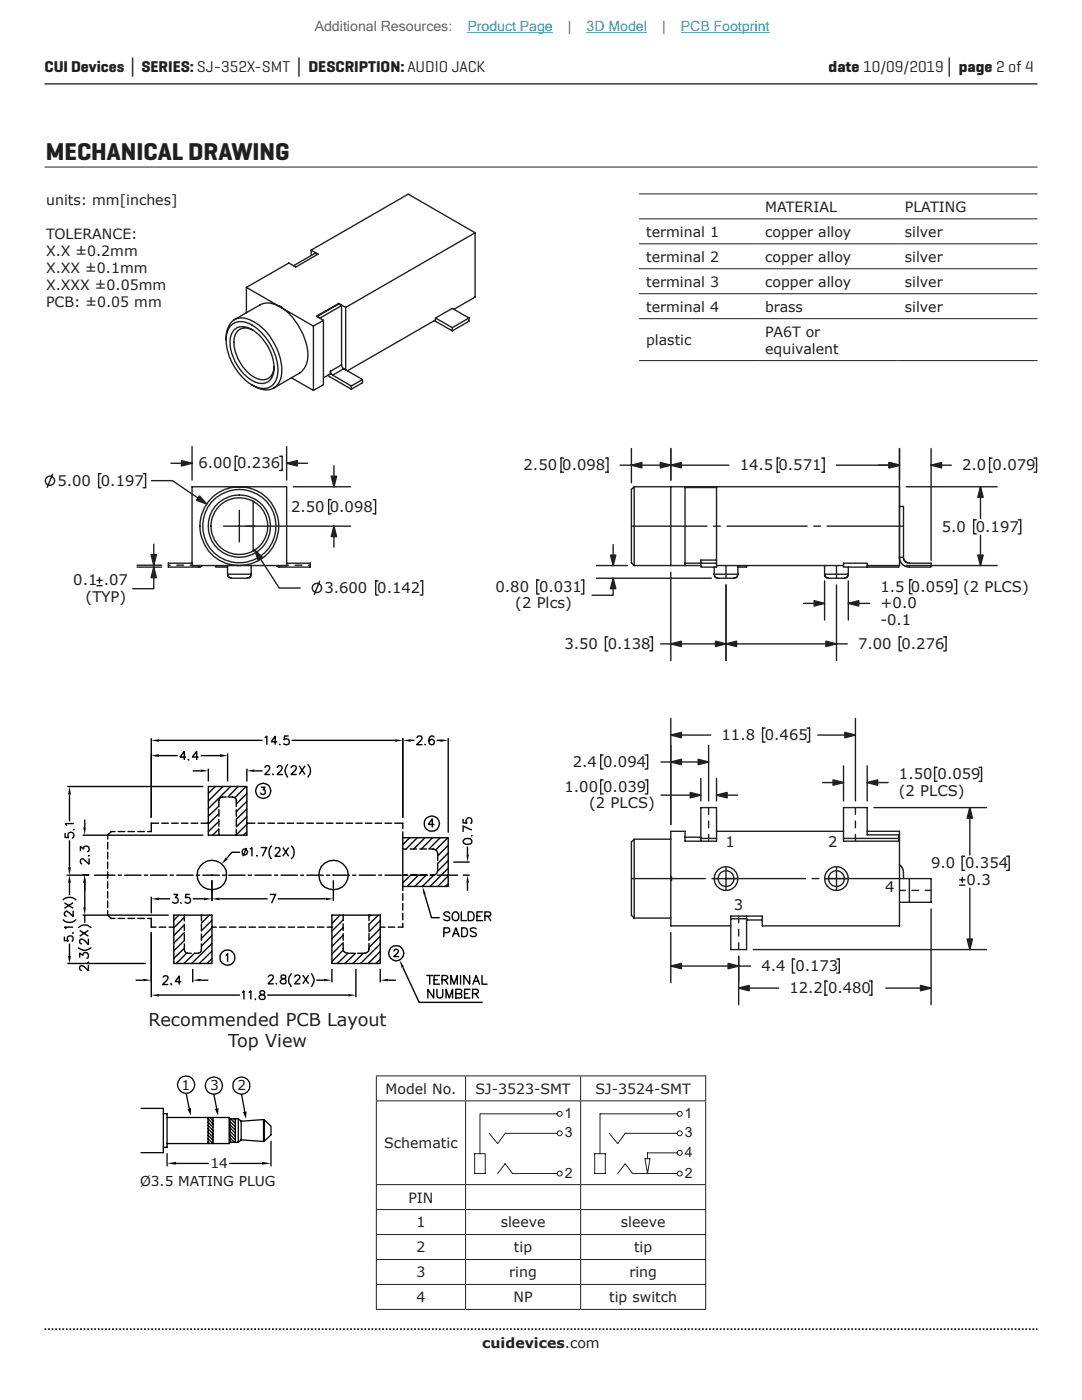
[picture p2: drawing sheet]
<svg xmlns="http://www.w3.org/2000/svg" width="216mm" height="279mm" viewBox="0 0 216 279" stroke-linecap="round" stroke-linejoin="round" font-family="sans-serif">
<path d="M8.9 16.7h198.1" fill="none" stroke="#231f20" stroke-width=".26"/>
<path d="M8.9 265.3h198.1" fill="none" stroke="#231f20" stroke-width=".35" stroke-dasharray=".4 .4 .4 .4 .4 .4" stroke-dashoffset=".7" stroke-linecap="butt"/>
<g fill="none" stroke="#231f20" stroke-width=".2">
<path d="M75 214.7h65.9M75 219.7h65.9M75.1 214.8v4.8M75.1 219.8v16.5M92.9 214.8v4.8M92.9 219.8v16.5M115.9 214.8v4.8M115.9 219.8v16.5M140.8 214.8v4.8M140.8 219.8v16.5M75 236.4h65.9M75.1 236.5v4.8"/>
<path d="M92.9 236.5v4.8M94.7 230.2h2.1v4h-2.1zM97.6 226.2l1.7 2 1.5-2h10.4M99.3 234.2l1.5-2 1.5 2h8.9M111.2 222.3h-15.4v7.9M115.9 236.5v4.8M118.7 230.2h2.1v4h-2.1zM121.6 226.2l1.7 2 1.4-2h10.4M123.3 234.2l1.4-2 1.5 2h8.9M128.7 231.2h1l-.5 3zM135.1 222.3h-15.4v7.9M135.1 230.1h-5.9v1.1"/>
<path d="M140.8 236.5v4.8M75 241.4h65.9M75 246.4h65.9M75 251.4h65.9M75 256.3h65.9M75.1 241.5v4.8M75.1 246.5v4.8M75.1 251.4v4.9M75.1 256.4v4.8M92.9 241.5v4.8M92.9 246.5v4.8M92.9 251.4v4.9"/>
<path d="M92.9 256.4v4.8M115.9 241.5v4.8M115.9 246.5v4.8M115.9 251.4v4.9M115.9 256.4v4.8M140.8 241.5v4.8M140.8 246.5v4.8M140.8 251.4v4.9M140.8 256.4v4.8M75 261.3h65.9"/>
<circle cx="111.7" cy="234.2" r=".5"/>
<circle cx="111.7" cy="226.2" r=".49"/>
<circle cx="111.7" cy="222.3" r=".5"/>
<circle cx="135.6" cy="234.2" r=".5"/>
<circle cx="135.6" cy="230.1" r=".49"/>
<circle cx="135.6" cy="226.2" r=".49"/>
<circle cx="135.6" cy="222.3" r=".5"/>
</g>
<g fill="none" stroke="#231f20" stroke-width=".28">
<path d="M49.2 57.4l6.4 3.7 .1-.1M49.2 57.4v5M62.1 49.9l1.4 .8-4.5 2.6-1.4-.8-8.4 4.9M62.1 49.9v1.1M63.4 50.8l-.5-.3-4.3 2.5M94.8 46.5l-25.8 14.9-1.4-.8-4.5 2.5 1.4 .8-2 1.2M94.8 46.5l-13.3-7.8-19.4 11.2M94.8 46.5v12.8l-4.2 2.4M45.1 67.9a4.6 4.6 0 0 1 1.7-4.1 4.7 4.7 0 0 1 4.8 1.1 11.7 11.7 0 0 1 4.5 10.4 3.1 3.1 0 0 1-4.8 2.1l-1-.6M46.2 64.8a3.8 3.8 0 0 1 4.6 .4 11 11 0 0 1 4.6 9.7 2.94 2.94 0 0 1-4.6 2.2 10.8 10.8 0 0 1-5.5-10.5l.5-1.3zM46.6 66a2.78 2.78 0 0 1 3.7-.2 9.5 9.5 0 0 1 4.4 8.3 2.56 2.56 0 0 1-1.5 2.2 2.56 2.56 0 0 1-2.7-.2 9.5 9.5 0 0 1-4.6-8.3l.4-1.3zM50.5 65.9a2.41 2.41 0 0 0-2.7-.1 2.41 2.41 0 0 0-1.1 2.5 8.4 8.4 0 0 0 5 7.4 2.3 2.3 0 0 0 3-2.5"/>
<path d="M55.6 61.1a3.8 3.8 0 0 0-3.7-.3l-5.2 3M55.6 61.1l.5 .3M55.6 61.1h.1M55.7 61l.5 .3-.1 .1M55.7 61l.2 .2M56.1 61.4a12.3 12.3 0 0 1 5.3 10.4 3.8 3.8 0 0 1-1.6 2.7l-5.2 3M56.1 61.4h.1M56.1 61.4l6.4 3.7M62.5 65.1v12.8l-4.3-2.5M64.5 63.9v12.9l-2 1.1M65.5 74.9l4.6 2.8M65.9 74.1l.1 .3 .4 .5"/>
<path d="M65.9 74.1v.5l-1.4 .8M66.4 74.9l3.7 2.1M67.6 60.6v.1M68.2 61l-.6-.3-4.4 2.5M68.2 72.8v.3l.4 .5M68.2 61l-4.4 2.5M68.2 61v11.8M68.2 72.8l-2.3 1.3M68.6 73.6l.4 .2M68.6 73.6l-2.2 1.3M69 73.8l3.3 1.9-2.2 1.3M69 61.4v12.4"/>
<path d="M70.1 77v.7M72.3 75.7v.7l-2.2 1.3M86.7 64l3.5 2M86.9 63.5l3.3-1.9 3.4 1.9M86.9 63.5l3.3 1.9M86.9 63.5v.4l-17.6 10.1M90.2 65.4v.6M93.6 63.5v.6l-3.4 1.9M93.6 63.5l-3.4 1.9M38.3 97.1h18.9v15.8h-18.9zM126.5 97.1v15.8M133.8 97.1h-7.3l-.5 .6v14.6l.5 .6"/>
<path d="M133.8 97.1h9.2M133.8 97.1v15.8M136.7 97.1v15.8M136.7 97.3h6.3M143 97.1v16.1h-3.2v-1.4h3.2M143 97.1h36.5v15.8h-6.5M19.3 116.9h1.1M19.3 115.8h1.1M19.8 115.3v1.1M27.4 113.2h4.9M27.4 112.8h4.9M30.7 113.2v4.3h-4.2"/>
<path d="M30.7 108.6v4.2M33.6 112.8h.3M35.3 112.8h1.3M37.9 112.8h.4M38.3 112.4h-4.7v.8h6.1l.6-.4M43 112.9v.3h2.4M45.4 114.6l.2 .5 .6 .3h3.3l.5-.3 .1-.5M45.4 114.6h4.7M45.4 112.9v1.7M50.1 112.9v1.7M50.5 100.1v9.9M55.2 112.9l.6 .3"/>
<path d="M57.2 112.8h.4M57.2 112.4h4.7v.8h-6.1M58.9 112.8h1.3M61.5 112.8h.4M126.5 112.9h13.3M136.7 112.4h6.3M142.5 114.6l.3 .6 .5 .2h3.3l.5-.3 .1-.5M142.5 114.6h4.7M142.5 113.2v1.4M143 112.9h25.3M147.2 112.9v1.7M149 112.9v.3h-1.8"/>
<path d="M164.5 114.6l.3 .6 .5 .2h3.3l.5-.3 .2-.5M164.5 114.6h4.8M164.5 112.9v1.7M168.3 112.4h4.7v.8h-4.7zM169.3 113.2v1.4M179.3 112.9v.3h-6.3M179.5 111.2h.8l.2 .7 .7 .5h4.6v.8h-4.7l-.4-.1-.9-.7-.2-.5zM179.5 101.1h.8v10.1M126.5 167.5v15.7M133.8 167.5h-7.3l-.5 .5v14.7l.5 .5M133.8 175h.2v.7h-.2M133.8 175v.7"/>
<path d="M133.8 175.7v9.1h12M133.8 175.3h.2M133.8 175h.1M136.7 167.1h3.1M139.8 167.3v.6M139.8 167.3v-6.1h3.2v6.1M139.8 167.3h3.2M143 167.3v.6h-6.3v-2h-2.9v9.1M143 165.9h25.3M168.3 167.3h11v.6h-11zM168.3 167.3v-6.1h4.7v5.4h6.3v.7M173 165.9h6.5v18.9h-27.4v-2h-6.3v.6"/>
<path d="M179.5 175.3h2v4.8h-2M179.5 172.6l.4 .4 .3 .7 .1 1.6M181.5 175.3h4.3v4.8h-4.3M126.5 183.2h7.3M145.8 183.4v6.1h3.2v-6.1M145.8 183.4h3.2M149 183.6h3.1M149 182.8v.6"/>
<circle cx="47.8" cy="105" r="6.2"/>
<circle cx="47.8" cy="105" r="5.7"/>
<circle cx="47.8" cy="105" r="7.9"/>
<circle cx="47.8" cy="105" r="7.3"/>
<circle cx="144.9" cy="175.3" r="1.57"/>
<circle cx="144.9" cy="175.3" r="2.36"/>
<circle cx="166.9" cy="175.3" r="1.57"/>
<circle cx="166.9" cy="175.3" r="2.36"/>
</g>
<path d="M30.1 110.7h1.1l-.5 2.1z" fill="#231f20"/>
<path d="M30.1 110.7h1.1l-.5 2.1z" fill="none" stroke="#231f20" stroke-width=".28"/>
<path d="M30.7 113.2l.5 2.1h-1.1z" fill="#231f20"/>
<g fill="none" stroke="#231f20" stroke-width=".28">
<path d="M30.7 113.2l.5 2.1h-1.1zM126 105h15.1M133.8 114.2v17.6M142.4 105h1.3M144.9 116.7v15.1M144.9 112.9v2.5M145.1 105h16M162.4 105h1.3M165 105h15.1M166.9 116.7v15.1M166.9 112.9v2.5M121.3 127.1h-.5v2.8h.5"/>
<path d="M129.7 127.1h.5v2.8h-.5M131.8 128.5h37.3M179.9 127.1h-.5v2.8h.5M188.3 127.1h.5v2.8h-.5"/>
</g>
<path d="M144.9 128.5l2.1-.5v1z" fill="#231f20"/>
<path d="M144.9 128.5l2.1-.5v1z" fill="none" stroke="#231f20" stroke-width=".28"/>
<path d="M164.8 128l2.1 .5-2.1 .5z" fill="#231f20"/>
<path d="M164.8 128l2.1 .5-2.1 .5z" fill="none" stroke="#231f20" stroke-width=".28"/>
<path d="M142.8 128l2.1 .5-2.1 .5z" fill="#231f20"/>
<path d="M142.8 128l2.1 .5-2.1 .5z" fill="none" stroke="#231f20" stroke-width=".28"/>
<path d="M133.8 128.5l2.2-.5v1z" fill="#231f20"/>
<g fill="none" stroke="#231f20" stroke-width=".28">
<path d="M133.8 128.5l2.2-.5v1zM120.3 150.7h-.4v2.8h.4M128.7 150.7h.5v2.8h-.5M131.9 152.1h9.5M133.8 143.4v21.2M133.8 146.7h8M141.4 148.7v11.1M152.7 145.3h-.5v2.8h.5M161 145.3h.5v2.8h-.5M163.2 146.7h7.5M170.7 143.4v16.4M126 175.3h14.7"/>
<path d="M141.4 161.2v1.3M141.4 163.9v1.3M141.4 166.5v1.4M142.1 175.3h1.3M144.7 175.3h16M162.1 175.3h1.3M164.7 175.3h14.8M170.7 161.2v1.3M170.7 163.9v1.3M170.7 166.5v1.4M179.5 177.7h1.1M182 177.7h1.3"/>
<path d="M184.6 177.7h1.2M133.8 192.8h16M133.8 186.1v10M147.4 182.8v1.4M147.4 185.5v1.3M147.4 188.2v1.3M147.4 197.2h8M147.4 190.8v9.7M158.6 191.4h-.5v2.8h.5M165.1 195.8h-.5v2.8h.5M167 191.4h.5v2.8h-.5M173.5 195.8h.5v2.8h-.5"/>
<path d="M176.8 197.2h9M185.8 181.4v19.1"/>
</g>
<path d="M133.8 146.7l2.2-.5v1z" fill="#231f20"/>
<path d="M133.8 146.7l2.2-.5v1z" fill="none" stroke="#231f20" stroke-width=".28"/>
<path d="M168.6 146.2l2.1 .5-2.1 .5z" fill="#231f20"/>
<path d="M168.6 146.2l2.1 .5-2.1 .5z" fill="none" stroke="#231f20" stroke-width=".28"/>
<path d="M147.4 197.2l2.1-.5v1z" fill="#231f20"/>
<path d="M147.4 197.2l2.1-.5v1z" fill="none" stroke="#231f20" stroke-width=".28"/>
<path d="M183.7 196.7l2.1 .5-2.1 .5z" fill="#231f20"/>
<path d="M183.7 196.7l2.1 .5-2.1 .5z" fill="none" stroke="#231f20" stroke-width=".28"/>
<path d="M133.8 192.8l2.2-.5v1z" fill="#231f20"/>
<path d="M133.8 192.8l2.2-.5v1z" fill="none" stroke="#231f20" stroke-width=".28"/>
<path d="M145.3 192.3l2.1 .5-2.1 .5z" fill="#231f20"/>
<path d="M145.3 192.3l2.1 .5-2.1 .5z" fill="none" stroke="#231f20" stroke-width=".28"/>
<path d="M133.8 152.1l2.2-.6v1.1z" fill="#231f20"/>
<path d="M133.8 152.1l2.2-.6v1.1z" fill="none" stroke="#231f20" stroke-width=".28"/>
<path d="M139.3 151.5l2.1 .6-2.1 .5z" fill="#231f20"/>
<g fill="none" stroke="#231f20" stroke-width=".28">
<path d="M10.5 94.6l-1.1 2.7M20.2 94.5h-.5v2.8h.5M28.6 94.5h.5v2.8h-.5M30.2 95.9h4.2l6.9 4.7M34.1 92.5h4.2M38.3 89.1v6.7M47.4 91.1h-.5v2.8h.5M55.8 91.1h.5v2.8h-.5M57.2 92.5h4.2M57.2 89.1v6.7M58.5 97.1h11.5M66.1 99.7h-.5v2.8h.5"/>
<path d="M66.6 92.9v4.2M74.5 99.7h.4v2.8h-.4M44.6 105h25.4M47.8 101.9v6.3M50.8 109.8l4.9 7.6h4.2M63.8 116l-1.1 2.7M66.6 105v4.2M75.5 115.9h-.5v2.9h.5M83.8 115.9h.5v2.9h-.5M139.3 151.5l2.1 .6-2.1 .5z"/>
<circle cx="10" cy="95.9" r=".92"/>
<circle cx="63.2" cy="117.3" r=".93"/>
</g>
<path d="M50.8 109.8l1.6 1.4-.9 .6z" fill="#231f20"/>
<path d="M50.8 109.8l1.6 1.4-.9 .6z" fill="none" stroke="#231f20" stroke-width=".28"/>
<path d="M66.6 105l.6 2.1h-1.1z" fill="#231f20"/>
<path d="M66.6 105l.6 2.1h-1.1z" fill="none" stroke="#231f20" stroke-width=".28"/>
<path d="M57.2 92.5l2.1-.6v1.1z" fill="#231f20"/>
<path d="M57.2 92.5l2.1-.6v1.1z" fill="none" stroke="#231f20" stroke-width=".28"/>
<path d="M36.2 91.9l2.1 .6-2.1 .5z" fill="#231f20"/>
<path d="M36.2 91.9l2.1 .6-2.1 .5z" fill="none" stroke="#231f20" stroke-width=".28"/>
<path d="M66.1 95h1.1l-.6 2.1z" fill="#231f20"/>
<path d="M66.1 95h1.1l-.6 2.1z" fill="none" stroke="#231f20" stroke-width=".28"/>
<path d="M39.8 99l1.5 1.6-2.1-.8z" fill="#231f20"/>
<g fill="none" stroke="#231f20" stroke-width=".28">
<path d="M39.8 99l1.5 1.6-2.1-.8zM112.4 91.4h-.5v2.8h.5M120.8 91.4h.5v2.8h-.5M123.7 92.8h21.7M126 89.5v6.8M133.8 89.5v6.3M155.6 91.4h-.5v2.8h.5M164 91.4h.5v2.8h-.5M166.9 92.8h12.6M179.5 89.5v22M180.8 97.1h18.2M185.8 92.8h4"/>
<path d="M185.8 89.5v22.3M195.6 97.1v6.4M197.9 91.4h-.4v2.8h.4M206.3 91.4h.5v2.8h-.5M107.6 115.8h-.5v2.8h.5M116 115.8h.5v2.8h-.5M119 115.4h23M119 112.9h6.2M122.3 115.4v3.4h-4.2M122.3 108.7v4.2M164.5 115.9v7.8M169.3 115.9v7.8"/>
<path d="M180.8 112.9h18.2M182 115.7h-.5v2.8h.5M190.4 115.7h.5v2.8h-.5M194.8 103.7h-.5v2.9h.5M195.6 106.8v6.1M203.2 103.7h.5v2.9h-.5M160.3 120.4h4.2M169.3 120.4h4.2"/>
</g>
<path d="M122.3 115.4l.6 2.1h-1.1z" fill="#231f20"/>
<path d="M122.3 115.4l.6 2.1h-1.1z" fill="none" stroke="#231f20" stroke-width=".28"/>
<path d="M121.8 110.8h1.1l-.6 2.1z" fill="#231f20"/>
<path d="M121.8 110.8h1.1l-.6 2.1z" fill="none" stroke="#231f20" stroke-width=".28"/>
<path d="M126 92.8l2.1-.5v1.1z" fill="#231f20"/>
<path d="M126 92.8l2.1-.5v1.1z" fill="none" stroke="#231f20" stroke-width=".28"/>
<path d="M131.8 92.3l2 .5-2 .6z" fill="#231f20"/>
<path d="M131.8 92.3l2 .5-2 .6z" fill="none" stroke="#231f20" stroke-width=".28"/>
<path d="M177.4 92.3l2.1 .5-2.1 .6z" fill="#231f20"/>
<path d="M177.4 92.3l2.1 .5-2.1 .6z" fill="none" stroke="#231f20" stroke-width=".28"/>
<path d="M133.8 92.8l2.2-.5v1.1z" fill="#231f20"/>
<path d="M133.8 92.8l2.2-.5v1.1z" fill="none" stroke="#231f20" stroke-width=".28"/>
<path d="M185.8 92.8l2.1-.5v1.1z" fill="#231f20"/>
<path d="M185.8 92.8l2.1-.5v1.1z" fill="none" stroke="#231f20" stroke-width=".28"/>
<path d="M177.4 92.3l2.1 .5-2.1 .6z" fill="#231f20"/>
<path d="M177.4 92.3l2.1 .5-2.1 .6z" fill="none" stroke="#231f20" stroke-width=".28"/>
<path d="M169.3 120.4l2.1-.5v1z" fill="#231f20"/>
<path d="M169.3 120.4l2.1-.5v1z" fill="none" stroke="#231f20" stroke-width=".28"/>
<path d="M162.5 119.9l2 .5-2 .5z" fill="#231f20"/>
<path d="M162.5 119.9l2 .5-2 .5z" fill="none" stroke="#231f20" stroke-width=".28"/>
<path d="M195.6 97.1l.6 2.1h-1.1z" fill="#231f20"/>
<path d="M195.6 97.1l.6 2.1h-1.1z" fill="none" stroke="#231f20" stroke-width=".28"/>
<path d="M195.1 110.8h1.1l-.6 2.1z" fill="#231f20"/>
<g fill="none" stroke="#231f20" stroke-width=".28">
<path d="M195.1 110.8h1.1l-.6 2.1zM120.3 155.6h-.4v2.8h.4M128.7 155.6h.5v2.8h-.5M131.9 158.7h7.9M139.8 155.4v4.4M143 158.7h4.2M143 155.4v4.4M164.1 156.2h4.2M168.3 152.8v7M173 156.2h4.2M173 152.8v7M187 153.1h-.5v2.8h.5"/>
<path d="M195.4 153.1h.5v2.8h-.5M142.5 175.3h4.7M144.9 173v4.7M164.5 175.3h4.8M166.9 173v4.7M174.4 161.2h22.4M191.5 176.7h1M191.5 175.6h1M192 175.1v1M192.5 170.9h-.5v2.8h.5M193.5 161.2v9.4M193.5 177.3v12.2"/>
<path d="M200.9 170.9h.5v2.8h-.5M150.3 189.5h46.5"/>
</g>
<path d="M137.7 158.2l2.1 .5-2.1 .5z" fill="#231f20"/>
<path d="M137.7 158.2l2.1 .5-2.1 .5z" fill="none" stroke="#231f20" stroke-width=".28"/>
<path d="M143 158.7l2.1-.5v1z" fill="#231f20"/>
<path d="M143 158.7l2.1-.5v1z" fill="none" stroke="#231f20" stroke-width=".28"/>
<path d="M166.2 155.6l2.1 .6-2.1 .5z" fill="#231f20"/>
<path d="M166.2 155.6l2.1 .6-2.1 .5z" fill="none" stroke="#231f20" stroke-width=".28"/>
<path d="M173 156.2l2.1-.6v1.1z" fill="#231f20"/>
<path d="M173 156.2l2.1-.6v1.1z" fill="none" stroke="#231f20" stroke-width=".28"/>
<path d="M193.5 161.2l.5 2.1h-1z" fill="#231f20"/>
<path d="M193.5 161.2l.5 2.1h-1z" fill="none" stroke="#231f20" stroke-width=".28"/>
<path d="M193 187.4h1l-.5 2.1z" fill="#231f20"/>
<path d="M193 187.4h1l-.5 2.1z" fill="none" stroke="#231f20" stroke-width=".28"/>
<g fill="none" stroke="#050504" stroke-width=".28">
<path d="M30.2 150.4v12.8M31.7 150.8h3.8M40 150.8h3.9M41.6 157h7.7v9.7h-7.7zM45.1 159.1h-1.1l-.3 .3v1.6M45.4 150.4v5.5M45.7 159.1h1.1l.3 .3 .1 1.6M18.9 174.7h4M21.5 168.1v1.3M21.5 170.1v1.3M21.5 172v1.4M21.5 174v1.3"/>
<path d="M21.5 176v1.3M21.5 177.9v1.3M21.5 179.8v1.3M22.9 166h-.7l-.7 .7v.8M23.6 174.7h.6M23.6 166h1.3M24.9 174.7h3.3M25.5 166h1.3M27.5 166h1.3M28.8 174.7h.7M30 174.7h3.3M31.6 164.3h-1.4v1.7h-.7"/>
<path d="M32.3 164.3h1.3M34 174.7h.6M34.2 164.3h1.4M35.3 174.7h3.2M36.2 164.3h1.3M38.2 164.3h1.3M39.2 174.7h.6M40.1 164.3h1.5M40.5 174.7h3.2M43.7 161.6v1.3M43.7 163.6v1.3M43.7 165.5v1.2"/>
<path d="M44.4 174.7h.7M45.6 174.7h3.3M47.2 161.6v1.3M47.2 163.6v1.3M47.2 165.5v1.2M49.3 164.3h1.6M49.5 174.7h.7M50.9 174.7h3.2M51.5 164.3h1.3M53.5 164.3h1.3M54.8 174.7h.6M55.4 164.3h1.3"/>
<path d="M56.1 174.7h3.2M57.3 164.3h1.3M59.3 164.3h1.3M60 174.7h.6M61.2 174.7h3.3M61.2 164.3h1.3M63.2 164.3h1.3M65.1 174.7h.7M65.1 164.3h1.3M66.4 174.7h3.3M67.1 164.3h1.3M69.1 164.3h1.3"/>
<path d="M70.4 174.7h.6M71 164.3h1.2M71.7 174.7h3.2M72.9 164.3h1.3M74.9 164.3h1.3M75.6 174.7h.6M76.8 174.7h3.3M76.8 164.3h1.3M78.8 164.3h1.6M80.4 167.2h9v9.7h-9v.8M80.4 178.4v1.3M80.4 169.4h.8"/>
<path d="M80.6 174.7h.8M81.8 169.4h1.3M81.9 174.7h3.4M83.8 169.4h1.3M85.7 169.4h.8l.7 .5 .1 .4v1.5M85.8 174.7h.8M87.3 174.7h4M87.3 172.3v1.5l-.1 .4-.7 .5M21.5 181.8v.8l.7 .7h.7M23.6 183.3h1.3M25.5 183.3h1.3M27.5 183.3h1.3"/>
<path d="M29.5 183.3h.7v1.7h.9M31.8 185h1.3M33.7 185h1M34.7 182.6h7.6v9.7h-7.6zM36.8 188.4l.1 1.5 .5 .4h.8M36.8 182.6v1.2M36.8 184.5v1.3M36.8 186.4v1.3M40.2 188.4l-.1 1.5-.6 .4h-.7M40.2 182.6v1.2M40.2 184.5v1.3M40.2 186.4v1.3"/>
<path d="M42.3 185h.9M43.8 185h1.3M45.8 185h1.3M47.7 185h1.3M49.7 185h1.3M51.7 185h1.3M53.6 185h1.3M55.6 185h1.3M57.5 185h1.3M59.4 185h1.3M61.4 185h1.3M63.3 185h1.3"/>
<path d="M65.3 185h.9M66.2 182.6h9.7v9.7h-9.7zM68.5 188.3v1.5l.8 .5h1.4M68.5 182.6v1.1M68.5 184.4v1.3M68.5 186.3v1.3M73.6 188.3v1.5l-.8 .5h-1.4M73.6 182.6v1.1M73.6 184.4v1.3M73.6 186.3v1.3M75.9 185h.9M77.5 185h1.3"/>
<path d="M80.4 184.2v.8h-1M80.4 180.3v1.3M80.4 182.3v1.3"/>
</g>
<g fill="#050504">
<path d="M30.2 150.8l1.5-.3v.6z"/>
<path d="M43.9 150.5l1.5 .3-1.5 .3z"/>
</g>
<path d="M37.1 151.1h-1.2l.9-1.2v1.8M37.7 151.5v.2v-.1M39.6 151.1h-1.2l.8-1.2v1.8M27.1 195.6h1.5M30.2 186v10.1M38.5 193.4v2.7M40 195.6h1.6" fill="none" stroke="#050504" stroke-width=".28"/>
<g fill="#050504">
<path d="M28.6 195.3l1.6 .3-1.6 .2z"/>
<path d="M38.5 195.6l1.5-.3v.5z"/>
</g>
<path d="M30.2 186v13M31.7 198.6h16.2M32.6 195.1l.1-.3 .5-.1 .2 .2 .1 .3-.2 .4-.9 .9h1.2M34.2 196.3v.2l.1-.2M36.2 195.9h-1.2l.8-1.2v1.8M53.3 198.6h16.2M71 193.4v5.6" fill="none" stroke="#050504" stroke-width=".28"/>
<g fill="#050504">
<path d="M30.2 198.6l1.5-.2v.5z"/>
<path d="M69.5 198.4l1.5 .2-1.5 .3z"/>
</g>
<path d="M13.4 157h27.2M13.9 158.6v5.3M13.4 174.7h4.4M13.9 167.7v5.4M48.3 198.1l.4-.4v1.8M49.6 198.1l.5-.4v1.8M51 199.3v.2l.1-.1M51.9 197.9v.3a.72 .72 0 0 0 .8 .4 .5 .5 0 0 1 0 .8l-.5 .1a.44 .44 0 0 1-.4-.3 .44 .44 0 0 1 .1-.5l.1-.1a.72 .72 0 0 0 .8-.4l-.1-.3-.2-.2z" fill="none" stroke="#050504" stroke-width=".28"/>
<g fill="#050504">
<path d="M13.9 157l.3 1.6h-.6z"/>
<path d="M13.6 173.1h.6l-.3 1.6z"/>
</g>
<path d="M13 166.2v.9l.7 .1a.62 .62 0 0 1 0-.9 .62 .62 0 0 1 .9 .1 .62 .62 0 0 1-.2 .9M14.7 165.4v.2l-.1-.1M14.7 164.4h-1.7l.4 .4M30.2 178.9v3.4M31.7 179.4h2.3M38.5 179.4h2.2M42.3 175.7v4.1" fill="none" stroke="#050504" stroke-width=".28"/>
<g fill="#050504">
<path d="M30.2 179.4l1.5-.2v.5z"/>
<path d="M40.7 179.2l1.6 .2-1.6 .3z"/>
</g>
<path d="M34.6 178.5h.9l-.5 .7a.57 .57 0 0 1 .5 .7 .57 .57 0 0 1-.9 .3l-.2-.2M37.9 178.5h-.8l-.1 .7a.61 .61 0 0 1 .9 .1 .61 .61 0 0 1-.2 .9 .61 .61 0 0 1-.8-.2M42.3 175.7v4.1M43.8 179.4h9.6M55.4 179.4h9.6M66.5 175.7v4.1M36.1 180.1v.1h.1" fill="none" stroke="#050504" stroke-width=".28"/>
<g fill="#050504">
<path d="M42.3 179.4l1.5-.2v.5z"/>
<path d="M65 179.2l1.5 .2-1.5 .3z"/>
</g>
<path d="M16.5 174.7h1.3M16.5 166.7h24.1M16.9 163.6v1.5M16.9 176.2v1.6M42.2 174.7h.2M42.3 174.6v.1M53.8 178.5h1.2l-.8 1.7M66.4 174.7h.3M66.5 174.6v.1" fill="none" stroke="#050504" stroke-width=".28"/>
<g fill="#050504">
<path d="M16.9 174.7l.2 1.5h-.5z"/>
<path d="M16.6 165.1h.5l-.2 1.6z"/>
</g>
<path d="M16 169.9v-1l.7 .5a.58 .58 0 0 1 .9-.5 .58 .58 0 0 1 0 1l-.2 .1M17.7 170.7v.1l-.1-.1M17.8 171.3v1.2l-1.3-1.1a.4 .4 0 0 0-.5 .4l.1 .5 .3 .1M63.1 195.6h1.5M66.2 193.4v2.7M75.9 193.4v2.7M77.5 195.6h1.5" fill="none" stroke="#050504" stroke-width=".28"/>
<g fill="#050504">
<path d="M75.9 195.6l1.6-.3v.5z"/>
<path d="M64.6 195.3l1.6 .3-1.6 .2z"/>
</g>
<path d="M38.5 153.8h1.5M41.6 153.4v2.5M49.3 153.4v2.5M50.8 153.8h1.6M53.5 195l.4-.4 .6 .1v.6l-1 1h1.1M55.2 196.2l-.1 .1h.2M56.1 194.7v.3l.2 .3a.67 .67 0 0 1 .6 .2 .67 .67 0 0 1 .1 .7l-.6 .1a.49 .49 0 0 1-.5-.4 .49 .49 0 0 1 .3-.5l.7-.2 .1-.4a.63 .63 0 0 0-.9-.1zM58.2 194.2a1.82 1.82 0 0 0 0 2.7M58.8 195a.51 .51 0 0 1 .6-.4 .51 .51 0 0 1 .4 .5l-1 1.2h1.1M60.4 194.6l1.2 1.7M61.6 194.6l-1.2 1.7M62.1 194.2a1.82 1.82 0 0 1 0 2.7" fill="none" stroke="#050504" stroke-width=".28"/>
<g fill="#050504">
<path d="M40 153.6l1.6 .2-1.6 .3z"/>
<path d="M49.3 153.8l1.5-.2v.5z"/>
</g>
<path d="M52.9 153.3l.1-.3 .2-.2 .6 .2v.3l-.2 .5-.8 .8h1.1M54.5 154.4v.2l.1-.1M55.3 153.3l.1-.3 .2-.2 .5 .1 .2 .3-.2 .6-.8 .8h1.1M57.5 152.5a1.75 1.75 0 0 0 0 2.7M58.1 153.3l.4-.5 .5 .2 .1 .3-.2 .5-.9 .8h1.2M59.7 152.8l1.2 1.8M60.9 152.8l-1.2 1.8M61.4 152.5a1.75 1.75 0 0 1 0 2.7M90.5 172h3.2M92.3 174.7h1.4M93.3 168.9v1.6M93.3 176.2v1.6" fill="none" stroke="#050504" stroke-width=".28"/>
<g fill="#050504">
<path d="M93.3 174.7l.3 1.5h-.5z"/>
<path d="M93.1 170.5h.5l-.3 1.5z"/>
</g>
<g fill="none" stroke="#050504" stroke-width=".28">
<path d="M42.9 157l-1.3 1.3M44.5 157l-2.9 2.9M46 157l-4.4 4.4M47.5 157l-2 2.1M49.1 157l-2.2 2.2M49.3 158.3l-2.1 2.1M49.3 159.9l-2.1 2.1M80.4 147.3v15.9M82 147.8h.7M87.1 147.8h.7M89.4 147.3v18.9M43.7 160.9l-2.1 2"/>
<path d="M43.7 162.4l-2.1 2M43.7 163.9l-2.1 2.1M43.7 165.4l-1.3 1.3M49.3 161.5l-2.1 2M49.3 163l-2.1 2M49.3 164.5l-2.1 2.1M49.3 166l-.7 .7M80.4 164.3v1.1M80.4 166v10.9M80.4 174.7h.1M81.7 167.2l-1.3 1.4M82 174.7l-1.6 1.5"/>
<path d="M83.3 167.2l-2.3 2.2M83.5 174.7l-2.3 2.2M84.8 167.2l-2.3 2.2M85 174.7l-2.2 2.2M86.3 167.2l-2.2 2.2M86.5 174.7l-2.2 2.2M87.8 167.2l-2.2 2.2M89.4 167.2l-2.4 2.4M89.4 168.7l-2.1 2.1M89.4 170.2l-2.1 2.1M89.4 171.8l-2.1 2.1M89.4 173.3l-3.6 3.6"/>
<path d="M89.4 174.8l-2.1 2.1M89.4 176.4l-.5 .5M92.4 163.4v.8l.8 .1a.61 .61 0 0 1 0-.9 .61 .61 0 0 1 .9 .1 .61 .61 0 0 1-.2 .9M92.6 167.6a1 1 0 0 1 1.6 .2l-.1 .5-.7 .2a.77 .77 0 0 1-1-.7zM94.1 166.7l.1 .1h-.2M94.2 165.7l-1.8-.8v1.1M35.7 182.6l-1 1.1M36.8 183.1l-2.1 2.1M36.8 184.6l-2.1 2.1M36.8 186.1l-2.1 2.1M36.8 187.7l-2.1 2M36.8 189.2l-2.1 2.1"/>
<path d="M37.3 190.2l-2.1 2.1M38.8 190.3l-2.1 2M40.3 182.6l-.1 .1M41.8 182.6l-1.6 1.6M42.3 183.7l-2.1 2.1M42.3 185.2l-2.1 2.1M42.3 186.7l-2.1 2.1M42.3 188.3l-4.1 4M42.3 189.8l-2.5 2.5M42.3 191.3l-1 1M66.3 182.6l-.1 .1M67.8 182.6l-1.6 1.7"/>
<path d="M68.5 183.6l-2.3 2.2M68.5 185.1l-2.3 2.3M68.5 186.6l-2.3 2.3M68.5 188.1l-2.3 2.3M68.5 189.6l-2.3 2.3M69.4 190.3l-2.1 2M70.9 190.3l-2.1 2M72.5 190.3l-2.1 2M74 182.6l-.4 .3M75.5 182.6l-1.9 1.9M75.9 183.7l-2.3 2.3M75.9 185.3l-2.3 2.3"/>
<path d="M75.9 186.8l-2.3 2.3M75.9 188.4l-3.9 3.9M75.9 189.9l-2.4 2.4M75.9 191.4l-.9 .9"/>
</g>
<g fill="#050504">
<path d="M87.8 147.5l1.6 .3-1.6 .2z"/>
<path d="M80.4 147.8l1.6-.3v.5z"/>
</g>
<g fill="none" stroke="#050504" stroke-width=".28">
<path d="M83.2 147.3a.51 .51 0 0 1 .5-.4 .51 .51 0 0 1 .5 .5l-1.1 1.2h1.2M84.9 148.5l-.1 .1h.1M86.6 147.2a.49 .49 0 0 0-.7-.2 1.23 1.23 0 0 0 0 1.6 .52 .52 0 0 0 .7-.2 .52 .52 0 0 0-.1-.7l-.4-.2-.4 .3-.1 .2M88.6 186.1h.8l.3-.3a.42 .42 0 0 0-.3-.6h-.8v1.7M89.7 182.3a.64 .64 0 0 0-.6-.3 .64 .64 0 0 0-.5 .4l.3 .4 .7 .2 .1 .5a.8 .8 0 0 1-1.1 0M90.3 186.9l.7-1.7 .6 1.7M90.4 182.3a.63 .63 0 0 1 .7-.3 .63 .63 0 0 1 .4 .6v.5a.65 .65 0 0 1-.6 .6 .65 .65 0 0 1-.7-.6zM90.6 186.3h.8M92 182v1.7h1.1M92.1 185.2h.6a.93 .93 0 0 1 .6 .8 .93 .93 0 0 1-.6 .9h-.6zM93.4 182h.6a.93 .93 0 0 1 .6 .9 .93 .93 0 0 1-.6 .8h-.6zM95 185.4a.67 .67 0 0 0-1.1 .2l.1 .2 .9 .4 .1 .5a.85 .85 0 0 1-1.1 0"/>
<path d="M95.2 182.9h.6M96.3 182h-1.1v1.7h1.1M96.8 182.9l1-.1 .1-.3-.1-.4-1-.1v1.7M97.3 182.9l.6 .8"/>
</g>
<path d="M79.7 191.6l.9 1.3-.4 .3z" fill="#050504"/>
<g fill="none" stroke="#050504" stroke-width=".28">
<path d="M80.4 193l3.2 7h12.7M85.2 194.7h1.1M85.7 194.7v1.7M86.5 197.4v1.8l-1.1-1.8v1.8M86.6 195.5h.7M87.2 197.4l.1 1.6 .4 .2a.58 .58 0 0 0 .6-.5v-1.3M87.7 194.7h-1.1v1.7h1.1M88.2 195.5h.7l.5-.5-.5-.3h-.7v1.7M88.8 195.5l.6 .9M89 199.2v-1.8l.7 1.8 .6-1.8v1.8M89.9 196.4v-1.7l.7 1.7 .6-1.7v1.7M91 198.3h.8l.3-.4a.4 .4 0 0 0-.3-.5h-.8v1.8h.8l.2-.2 .1-.4-.3-.3"/>
<path d="M91.9 194.7v1.7M92.7 198.3h.7M93.7 194.7v1.7l-1.1-1.7v1.7M93.8 197.4h-1.1v1.8h1.1M94.3 198.3h.7l.4-.2v-.5l-1.1-.2v1.8M94.4 196.4l.6-1.7 .7 1.7M94.6 195.8h.9M94.9 198.3l.6 .9M96.2 194.7v1.7h1"/>
</g>
<path d="M84.3 176.9l.6 1.5-.4 .1z" fill="#050504"/>
<g fill="none" stroke="#050504" stroke-width=".28">
<path d="M30.2 147.3v15.9M31.7 147.8h20.7M52.2 157.1h.7l-.4 .5a.48 .48 0 0 1 .3 .8 .48 .48 0 0 1-.8-.1M58.2 147.8h20.6M80.4 147.3v15.9M84.7 178.4l1.4 4.7h1.7M45.1 190.6l.3-.3v1.5M78.6 189.8l.3-.3h.3l.3 .2-.2 .6-.7 .6h1"/>
<circle cx="52.5" cy="157.9" r="1.52"/>
<circle cx="86.2" cy="164.4" r="1.52"/>
<circle cx="45.4" cy="191.1" r="1.51"/>
<circle cx="79.1" cy="190.2" r="1.52"/>
</g>
<g fill="#050504">
<path d="M30.2 147.8l1.5-.3v.5z"/>
<path d="M78.8 147.5l1.6 .3-1.6 .2z"/>
</g>
<g fill="none" stroke="#050504" stroke-width=".28">
<path d="M52.8 147.2l.4-.3v1.7M55.3 148h-1.2l.8-1.1v1.7M55.9 148.5v.1M57.6 146.9h-.8l-.1 .8a.61 .61 0 0 1 .9-.1 .61 .61 0 0 1-.1 1 .61 .61 0 0 1-.9-.3M47.9 170.1h-1.6l-1 1.2"/>
<circle cx="42.2" cy="174.6" r="2.95"/>
<circle cx="66.5" cy="174.7" r="2.96"/>
</g>
<path d="M45.1 171.1l.4 .4-1.2 .9z" fill="#050504"/>
<g fill="none" stroke="#050504" stroke-width=".28">
<path d="M16.5 174.7h1.3M16.9 176.2v4.8M42.2 174.7h.2M42.3 174.6v.1M49.2 169.2l-.7 1.7M49.8 169.4l.5-.3v1.8M51.3 170.7v.2l.1-.2M52 169.1h1.2l-.8 1.8M54.3 168.8a1.75 1.75 0 0 0 0 2.6M54.9 169.5l.3-.4h.4l.3 .3-.3 .6-.8 .9h1.2M56.4 169.1l1.2 1.8M57.6 169.1l-1.2 1.8"/>
<path d="M58.1 168.8a1.75 1.75 0 0 1 0 2.6M16.5 182.6h17.2M16.9 182.6v1.6"/>
<circle cx="48.8" cy="170" r=".58"/>
</g>
<g fill="#050504">
<path d="M16.9 174.7l.2 1.5h-.5z"/>
<path d="M16.6 181h.5l-.2 1.6z"/>
</g>
<path d="M13.3 174.7h.1M13.9 176.2v2.4M13.4 192.3h15.7M13.9 188.3v2.5M15.6 189.1a1.73 1.73 0 0 0 2.6 0M15.6 185.2a1.73 1.73 0 0 1 2.6 0M15.9 191.1v-.9l.6 .5a.5 .5 0 0 1 .6-.6 .61 .61 0 0 1 .5 .5 .61 .61 0 0 1-.3 .7M15.9 185.7l1.7 1.1M17.6 191.9v.2l-.1-.1M17.6 192.6v1.1l-.8-.8-.5-.2-.3 .2-.1 .5 .1 .2 .3 .1M17.6 187.4v1.1l-.8-.9-.4-.2-.4 .1-.1 .2 .1 .5 .3 .2M17.6 185.7l-1.7 1.1" fill="none" stroke="#050504" stroke-width=".28"/>
<g fill="#050504">
<path d="M13.9 174.7l.3 1.5h-.6z"/>
<path d="M13.6 190.8h.6l-.3 1.5z"/>
</g>
<path d="M12.6 179.7a1.75 1.75 0 0 1 2.6 0M86.7 164.5h-1.2l.8-1.1v1.7M12.6 183.5a1.75 1.75 0 0 0 2.6 0M12.9 186.9v.8l.7 .1a.58 .58 0 0 1 0-.9 .58 .58 0 0 1 .9 .1 .58 .58 0 0 1-.2 .9M12.9 180.2l1.7 1.1M14.5 186l.1 .2h-.2M14.6 185h-1.7l.3 .4M14.6 181.8v1.1l-.8-.8-.6-.3-.3 .3v.5l.4 .3M14.6 180.2l-1.7 1.1" fill="none" stroke="#050504" stroke-width=".28"/>
<path d="M8.9 33.3h198.1M127.5 38.7h79.5M127.5 43.7h79.5M127.5 48.7h79.5M127.5 53.6h79.5M127.5 58.6h79.5M127.5 63.6h79.5M127.5 72h79.5" fill="none" stroke="#231f20" stroke-width=".2"/>
<path d="M33.3 230.1v2.7M35.2 232.2h6.5M45.7 232.2h6.6M54.1 227.6v5.2" fill="none" stroke="#050504" stroke-width=".26"/>
<g fill="#050504">
<path d="M52.3 231.9l1.8 .3-1.8 .2z"/>
<path d="M33.3 232.2l1.9-.3v.5z"/>
</g>
<g fill="none" stroke="#050504" stroke-width=".26">
<path d="M48.2 218.4l.7 3.7M28.1 221.2h4.5v8.8h-4.5M32.6 222.3h.7v6.7h-.7M33.3 223h12.4M33.3 228.2h12.4M41.5 223.3l1 1M41.5 223.9l1 1.1M41.5 224.6l1 1.1M41.5 225.3l1 1M41.5 225.9l1 1.1M41.5 226.6l1 1M41.5 227.9l.3 .3"/>
<path d="M41.5 223v5.2M41.8 223l.7 .7M42.5 223v5.2l-1-1M45.7 223l.2 .3h1.6l.6 .5M45.7 223v5.2M45.9 227.7l.2 .3M45.9 227.1l.9 .9M45.9 226.4l1.1 1.1M45.9 225.7l1.1 1.1M45.9 225.1l1.1 1.1M45.9 224.5l1.1 1M45.9 223.8l1.1 1"/>
<path d="M45.9 223.3v4.7M45.9 228l-.2 .2M46 223.3l1 .9M46.6 223.3l.4 .2M47 223.3v4.7M47.5 223.3v4.7M48.1 227.5l-.6 .5h-1.6M48.1 227.5l4.5 .3M48.1 223.8v3.7M52.6 223.4l-4.5 .4M52.6 223.4v4.4M52.6 223.4l.1 .1"/>
<path d="M52.7 223.5v4.2l-.1 .1M52.7 223.5l1.4 1.3v1.7l-1.4 1.2"/>
</g>
<path d="M48.5 222l.7-.2-.1 1.5z" fill="#050504"/>
<path d="M42.7 218.4l.6 3.1" fill="none" stroke="#050504" stroke-width=".26"/>
<path d="M42.9 221.3l.7-.1-.1 1.4z" fill="#050504"/>
<g fill="none" stroke="#050504" stroke-width=".26">
<path d="M37.1 218.2l.7 3.3"/>
<circle cx="42.7" cy="216.7" r="1.73"/>
<circle cx="48.2" cy="216.7" r="1.7"/>
</g>
<path d="M37.4 221.3l.7-.1v1.4z" fill="#050504"/>
<circle cx="37.1" cy="216.4" r="1.73" fill="none" stroke="#050504" stroke-width=".26"/>
<path d="M93.3 6.5h17M117.1 6.5h12M135.8 6.5h17.8" fill="none" stroke="#23a4c6" stroke-width=".2"/>
<text font-size="4.9" fill="#231f20" x="9.1" y="31.9">MECHANICAL DRAWING</text>
<g font-size="3.5" fill="#231f20">
<text x="29.6" y="204.7">Recommended PCB Layout</text>
<text x="45.5" y="208.9">Top View</text>
</g>
<g font-size="3.2" fill="#231f20">
<text x="8.9" y="14.3">CUI Devices │ SERIES: SJ-352X-SMT │ DESCRIPTION: AUDIO JACK</text>
<text x="165.3" y="14.3">date 10/09/2019│ page 2 of 4</text>
</g>
<g font-size="3" fill="#231f20">
<text x="39.6" y="93.5">6.00</text>
<text x="47.3" y="93.5">0.236</text>
<text x="104.5" y="93.8">2.50</text>
<text x="112.2" y="93.8">0.098</text>
<text x="147.6" y="93.8">14.5</text>
<text x="155.3" y="93.8">0.571</text>
<text x="192" y="93.8">2.0</text>
<text x="198.1" y="93.8">0.079</text>
<text x="11.5" y="96.9">5.00</text>
<text x="20.1" y="96.9">0.197</text>
<text x="58.1" y="102.1">2.50</text>
<text x="65.8" y="102.1">0.098</text>
<text x="187.9" y="106.1">5.0</text>
<text x="194.7" y="106.1">0.197</text>
<text x="14.6" y="116.8">0.1 .07</text>
<text x="64.7" y="118.3">3.600</text>
<text x="75.3" y="118.3">0.142</text>
<text x="98.9" y="118.1">0.80</text>
<text x="107.6" y="118.1">0.031</text>
<text x="175.7" y="118.1">1.5</text>
<text x="181.8" y="118.1">0.059</text>
<text x="192.2" y="118.1">(2 PLCS)</text>
<text x="17.1" y="120.1">(TYP)</text>
<text x="102.8" y="121.4">(2 Plcs)</text>
<text x="175.7" y="121.4">+0.0</text>
<text x="175.7" y="124.7">-0.1</text>
<text x="112.6" y="129.5">3.50</text>
<text x="121.3" y="129.5">0.138</text>
<text x="171.2" y="129.5">7.00</text>
<text x="179.9" y="129.5">0.276</text>
<text x="144" y="147.7">11.8</text>
<text x="152.6" y="147.7">0.465</text>
<text x="114.3" y="153">2.4</text>
<text x="120.3" y="153">0.094</text>
<text x="179.4" y="155.5">1.50</text>
<text x="187.1" y="155.5">0.059</text>
<text x="112.6" y="158">1.00</text>
<text x="117.6" y="161.3">(2 PLCS)</text>
<text x="120.4" y="158">0.039</text>
<text x="179.4" y="158.8">(2 PLCS)</text>
<text x="144.8" y="169.1">1</text>
<text x="165.2" y="169.1">2</text>
<text x="185.8" y="173.3">9.0 0.354</text>
<text x="176.6" y="178.1">4</text>
<text x="192.9" y="176.6">0.3</text>
<text x="146.4" y="181.5">3</text>
<text x="151.9" y="193.8">4.4</text>
<text x="158.7" y="193.8">0.173</text>
<text x="157.5" y="198.2">12.2</text>
<text x="165.2" y="198.2">0.480</text>
</g>
<g font-size="2.8" fill="#63676b">
<text x="62.8" y="6.1">Additional Resources:</text>
<text x="113.3" y="6.1">|</text>
<text x="132.1" y="6.1">|</text>
</g>
<g font-size="2.8" fill="#23a4c6">
<text x="93.3" y="6.1">Product Page</text>
<text x="117.1" y="6.1">3D Model</text>
<text x="135.8" y="6.1">PCB Footprint</text>
</g>
<g font-size="2.8" fill="#231f20">
<text x="9.2" y="41">units: mm[inches]</text>
<text x="9.2" y="47.8">TOLERANCE:</text>
<text x="128.9" y="47.2">terminal 1</text>
<text x="152.7" y="42.3">MATERIAL</text>
<text x="152.7" y="47.2">copper alloy</text>
<text x="180.6" y="42.3">PLATING</text>
<text x="180.6" y="47.2">silver</text>
<text x="9.2" y="51.2">X.X ±0.2mm</text>
<text x="128.9" y="52.2">terminal 2</text>
<text x="152.7" y="52.2">copper alloy</text>
<text x="180.6" y="52.2">silver</text>
<text x="9.2" y="54.5">X.XX ±0.1mm</text>
<text x="9.2" y="57.9">X.XXX ±0.05mm</text>
<text x="128.9" y="57.2">terminal 3</text>
<text x="152.7" y="57.2">copper alloy</text>
<text x="180.6" y="57.2">silver</text>
<text x="9.2" y="61.3">PCB: ±0.05 mm</text>
<text x="128.9" y="62.2">terminal 4</text>
<text x="152.7" y="62.2">brass</text>
<text x="180.6" y="62.2">silver</text>
<text x="128.9" y="68.9">plastic</text>
<text x="152.7" y="67.2">PA6T or</text>
<text x="152.7" y="70.6">equivalent</text>
<text x="36.2" y="217.5">1</text>
<text x="41.9" y="217.6">3</text>
<text x="47.4" y="217.6">2</text>
<text x="76.9" y="218.3">Model No.</text>
<text x="94.9" y="218.3">SJ-3523-SMT</text>
<text x="118.9" y="218.3">SJ-3524-SMT</text>
<text x="112.7" y="223.1">1</text>
<text x="112.7" y="227">3</text>
<text x="136.6" y="223.1">1</text>
<text x="136.6" y="227">3</text>
<text x="42" y="233.1">14</text>
<text x="76.7" y="229.1">Schematic</text>
<text x="136.6" y="230.9">4</text>
<text x="27.9" y="236.7">Ø3.5 MATING PLUG</text>
<text x="81.5" y="240">PIN</text>
<text x="112.7" y="235">2</text>
<text x="136.7" y="235">2</text>
<text x="83.1" y="245">1</text>
<text x="99.9" y="245">sleeve</text>
<text x="123.9" y="245">sleeve</text>
<text x="83.1" y="249.9">2</text>
<text x="102.6" y="249.9">tip</text>
<text x="126.5" y="249.9">tip</text>
<text x="83.1" y="254.9">3</text>
<text x="101.6" y="254.9">ring</text>
<text x="125.6" y="254.9">ring</text>
<text x="83.1" y="259.9">4</text>
<text x="102.5" y="259.9">NP</text>
<text x="121.6" y="259.9">tip switch</text>
<text x="96.2" y="269">cuidevices.com</text>
</g>
</svg>
